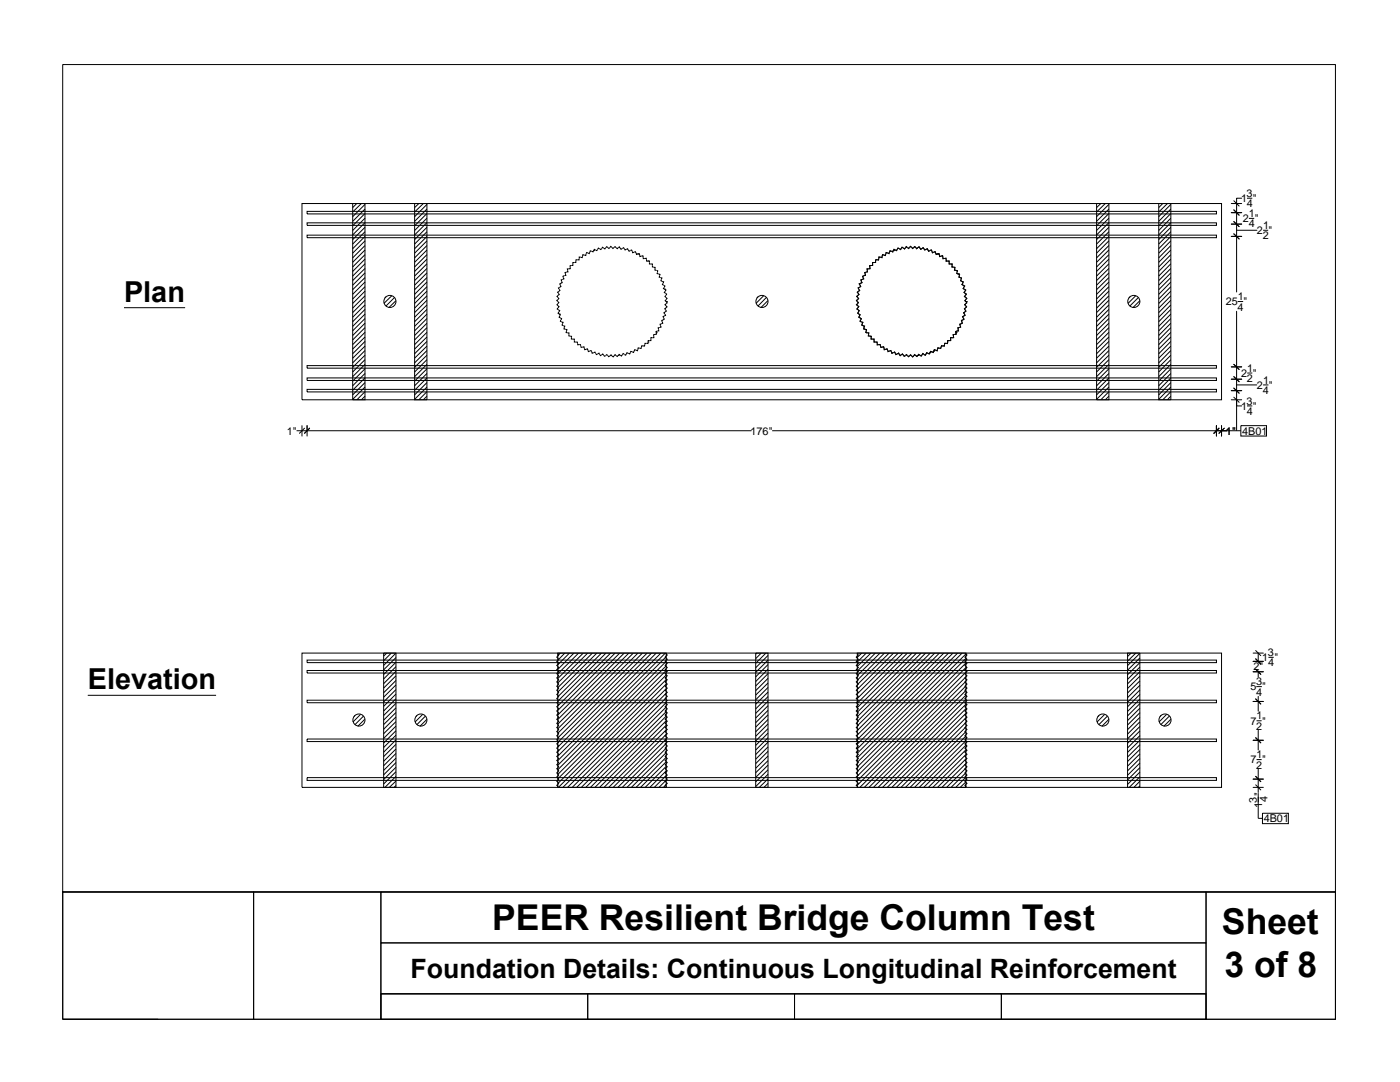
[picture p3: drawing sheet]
<svg xmlns="http://www.w3.org/2000/svg" width="279mm" height="216mm" viewBox="0 0 279 216" stroke-linecap="round" stroke-linejoin="round" font-family="sans-serif">
<!-- layer: Outline -->
<path d="M60.3 40.6h183.5v39.2h-183.5zM60.3 130.3h183.5v26.8h-183.5z" fill="none" stroke="#000" stroke-width=".2"/>
<!-- layer: Longitudnial_Reinf -->
<g fill="none" stroke="#000" stroke-width=".2">
<path d="M247.8 39.6h-1v18.7M248.9 39.6h1M61.3 42.2h181.5v.5h-181.5zM61.3 44.5h181.5v.5h-181.5zM61.3 46.9h181.5v.5h-181.5zM245.7 42.4h2.1M245.7 40.6h2.1M245.7 44.7h2.1M245.7 47.2h2.1M246.8 45.9h4.1M249.2 43.6h1.1M252.1 45.9h1"/>
<path d="M61.3 77.7h181.5v.5h-181.5zM61.3 75.4h181.5v.5h-181.5zM61.3 73h181.5v.5h-181.5zM245.7 73.2h2.1M245.7 75.7h2.1M245.7 77.9h2.1M245.7 79.8h2.1M246.8 76.8h4M246.8 79.8v1.2h1M246.8 62.1v23.9M247 60.2h1.1M248.9 74.4h1"/>
<path d="M252.1 76.8h1M59.3 86h90.6M60.3 84.9v2.1M61.3 84.9v2.1M154.2 86h90.6M242.8 84.9v2.1M243.8 84.9v2.1M248.9 81h1M61.3 131.7h181.5v.5h-181.5zM61.3 133.8h181.5v.5h-181.5zM61.3 139.7h181.5v.5h-181.5zM250.1 140h2"/>
<path d="M250.1 134h2M250.1 132h2M250.1 130.3h2M250.7 137h1.1M251.1 130.3v1.8M251.1 133.9v1.2M251.1 139v2.9M253.1 131.2h1.1M61.3 155.2h181.5v.5h-181.5zM61.3 147.5h181.5v.5h-181.5zM250.1 155.5h2M250.1 157.1h2"/>
<path d="M250.1 147.7h2M250.8 151.6h1M250.8 143.8h1M251.1 153.5v4.6M251.1 145.7v4M251.1 158.3v5"/>
</g>
<!-- layer: Corrugated_Duct -->
<g fill="none" stroke="#000" stroke-width=".2">
<path d="M111.6 57.7l.1 .3-.4 .3 .3 .5-.4 .4 .3 .4-.4 .4 .4 .4-.3 .4 .4 .4-.4 .5 .5 .3-.3 .5 .2 .2M112 56.5l-.3 .2 .3 .5-.6 .3 .2 .2M112.6 55l-.3 .1 .3 .5-.6 .3 .2 .5-.3 .1M113.1 54.3l-.3 .1 .1 .6h-.3M117 50.7l-.1 .3-.6-.2-.1 .6-.6-.1v.6l-.6-.1-.1 .6h-.6v.6h-.5v.6l-.6 .1 .2 .5-.3 .1M118.5 50l.1-.2 .5 .2 .3-.5 .5 .3 .4-.5 .4 .4 .4-.5 .4 .4 .4-.4 .4 .4 .5-.4 .4 .4 .4-.4 .3 .6 .5-.4 .3 .5 .6-.3 .2 .5 .3-.1M118.5 50h.1M118.5 50l-.2 .3-.5-.2-.2 .5-.5-.2-.1 .2M125.8 50l.3-.1 .2 .5 .5-.2 .2 .6 .3-.2M127.3 50.7l.3-.1 .1 .6 .6-.2 .1 .3M127.3 50.7h.1M128.3 51.3l.1 .3 .6-.1 .1 .6h.5v.6h.6v.6l.6 .1-.1 .5h.3"/>
<path d="M129.3 52.1h.1M131 53.9l.3 .1-.1 .3M131.2 54.3l-.1 .3 .6 .2-.1 .5 .5 .2-.2 .5 .5 .2-.2 .6 .5 .3-.3 .5 .3 .1M132.7 57.7l.2 .2-.3 .4 .4 .4-.1 .2M132.7 57.7h.1M132.9 58.9l-.2 .3 .4 .3-.4 .5 .3 .2M171.8 56.5l-.3 .2 .3 .5-.5 .3 .3 .5-.5 .3 .3 .5-.4 .4 .4 .4-.5 .4 .4 .4-.4 .4 .5 .4-.4 .5 .5 .3-.3 .5 .4 .3-.2 .5 .5 .3-.1 .3M172.9 54.3l-.3 .1 .1 .6-.5 .1 .2 .5-.6 .3 .2 .5-.3 .1M176.8 50.7l-.1 .3-.6-.2-.1 .6-.6-.1-.1 .6-.5-.1-.1 .6h-.6v.6h-.5v.6l-.6 .1 .1 .5-.2 .1M178.3 50l-.1 .3-.6-.2-.2 .5-.5-.2-.1 .2M178.3 50l.1-.2 .5 .2 .3-.5 .5 .3 .3-.5 .5 .4 .4-.5 .4 .4 .4-.4 .4 .4 .5-.4 .4 .4 .4-.4 .4 .6 .4-.4 .4 .5 .5-.3 .2 .5 .3-.1M178.3 50h.1"/>
<path d="M185.6 50l.3-.1 .2 .5 .2-.1M186.4 50.3l.2-.1 .2 .6 .3-.2M187.1 50.7l.3-.1 .1 .6 .6-.2 .1 .6 .6-.1v.6h.6v.6h.6v.6l.6 .1-.1 .5 .6 .1-.1 .3M187.1 50.7h.1M191 54.3v.3l.2 .1M191.2 54.7l.3 .1-.1 .5 .5 .2-.2 .5 .5 .2-.2 .6 .5 .3-.3 .5 .5 .3-.3 .4 .5 .4-.4 .5 .4 .3-.3 .5 .2 .2M191.2 54.7h.1M111.6 62.7l.2 .1-.2 .5 .5 .3-.1 .3M111.6 62.7h.1M111.9 63.9l-.1 .2 .6 .2-.2 .6 .5 .2-.1 .3M112.6 65.3v.3l.5 .2-.1 .6h.3M113.3 66.4h.3l-.1 .6 .6 .1-.1 .6h.6v.6h.6l.1 .5h.6v.2"/>
<path d="M115.9 69.1l.1 .2 .5-.1 .2 .6 .5-.2 .2 .6 .6-.3 .2 .6 .5-.3 .3 .6 .5-.3 .2 .3M119.7 70.7l.1 .3 .5-.4 .3 .5 .3-.1M120.9 70.9l.2-.1 .4 .4 .4-.4 .5 .4 .4-.4 .4 .3 .2-.2M123.4 70.9h.1M124.6 70.7l-.2-.2-.4 .5-.4-.3-.2 .3M127.3 69.7l-.1 .3-.6-.2-.2 .5-.5-.2-.2 .5-.6-.2-.2 .5-.3-.1M128.4 69.1l-.3-.1-.1 .5-.6-.1-.1 .3M129.3 68.3h.1M130.2 67.4h-.3v.6h-.5l-.1 .6-.6-.1-.1 .6-.3-.1M131 66.4v.3l-.5 .1v.6h-.3M131 66.4h.1M131.6 65.3l-.3 .1 .2 .6-.6 .1 .1 .3"/>
<path d="M132.7 62.7l.1 .2-.5 .3 .3 .5-.5 .2 .2 .6-.6 .2 .2 .5-.3 .2M132.9 61.4l-.2 .2 .3 .5-.5 .3 .2 .3M133 60.2h.1M133 60.2l.2 .2-.5 .4 .4 .4-.2 .2M171.7 63.9l-.1 .2 .6 .2-.2 .6 .5 .2-.1 .3M172.5 65.3l-.1 .3 .5 .2-.1 .6h.3M173.1 66.4h.3l-.1 .6 .6 .1-.1 .6h.6v.6h.6l.1 .5h.6v.2M175.7 69.1l.1 .2 .5-.1 .2 .6 .5-.2 .2 .6 .6-.3 .2 .6 .3-.1M178.3 70.4l.2-.2 .3 .6 .6-.3 .1 .3M179.5 70.7l.1 .3 .5-.4 .4 .5 .2-.1M180.7 70.9l.2-.1 .4 .4 .4-.4 .4 .4 .4-.4 .5 .3 .2-.2M183.2 70.9h.1"/>
<path d="M184.4 70.7l-.2-.2-.4 .5-.5-.3-.1 .3M185.6 70.4l-.2 .2-.5-.2-.2 .5-.3-.1M185.6 70.4h.1M186.3 70v.3l-.6-.2-.1 .3M186.3 70h.1M188.2 69.1l-.3-.1-.2 .5-.5-.1-.2 .6-.5-.2-.1 .2M190 67.4h-.3v.6h-.6v.6l-.6-.1v.6l-.3-.1M190.8 66.4v.3l-.6 .1 .1 .6h-.3M190.8 66.4h.1M191.2 65.7l.1 .3-.6 .1 .1 .3M191.5 65.3l-.3 .1v.3M192.8 60.2h.1"/>
<path d="M192.8 60.2l.1 .2-.4 .4 .4 .4-.4 .4 .3 .5-.5 .3 .3 .5-.5 .3 .3 .5-.5 .2 .2 .6-.6 .2 .2 .5-.2 .2M111.3 130.3h21.7v26.8h-21.7zM111.3 136.3l.2 .2-.4 .4 .4 .4-.4 .4 .4 .4-.4 .5 .4 .4-.4 .4 .4 .4-.4 .4 .4 .4-.4 .4 .4 .4-.4 .5 .4 .4-.4 .4 .4 .4-.4 .4 .4 .4-.4 .4 .4 .5-.4 .4 .4 .4-.4 .4 .4 .4-.4 .4 .4 .4-.4 .4 .4 .5-.4 .3 .4 .5-.2 .2M111.3 131.8l-.2 .2 .4 .3-.4 .5 .4 .4-.4 .4 .4 .4-.4 .4 .4 .4-.4 .5 .4 .4-.4 .4 .2 .2M111.3 130.3l.2 .4-.4 .4 .4 .4-.2 .3M111.8 130.3l-.5 .5M112.7 130.3l-1.4 1.5M113.7 130.3l-2.4 2.3M114.5 130.3l-3.2 3.3M115.5 130.3l-4.2 4.2M116.4 130.3l-5.1 5.1M117.3 130.3l-6 6"/>
<path d="M118.2 130.3l-6.9 6.9M119.1 130.3l-7.8 7.8M120 130.3l-8.7 8.7M120.9 130.3l-9.6 9.6M121.9 130.3l-10.6 10.6M122.8 130.3l-11.5 11.4M123.7 130.3l-12.4 12.4M124.6 130.3l-13.3 13.3M125.5 130.3l-14.2 14.2M126.4 130.3l-15.1 15.1M127.3 130.3l-16 16M128.2 130.3l-16.9 16.9"/>
<path d="M129.1 130.3l-17.8 17.8M130 130.3l-18.7 18.8M131 130.3l-19.7 19.7M131.9 130.3l-20.6 20.6M132.8 130.3l-21.5 21.5M133 130.3v.2l.2 .2-.5 .4 .5 .4-.5 .5 .5 .3-.5 .5 .5 .4-.5 .4 .5 .4-.5 .4 .5 .4-.5 .5 .5 .4-.5 .4 .5 .4-.5 .4 .5 .4-.5 .4 .5 .4-.5 .5 .5 .4-.5 .4 .5 .4-.5 .4 .5 .4-.5 .4 .5 .4-.5 .5 .5 .4-.5 .4 .3 .2M133 131l-21.7 21.7M133 132l-21.7 21.6M133 132.9l-21.7 21.6M133 133.8l-21.7 21.6M133 134.7l-21.7 21.7M133 135.6l-21.6 21.5"/>
<path d="M133 136.5l-20.7 20.6M133 137.4l-19.7 19.7M133 138.3l-18.8 18.8M133 139.2l-17.9 17.9M171.1 130.3h21.7v26.8h-21.7zM171.1 133l.2 .2-.4 .4 .4 .4-.4 .4 .4 .4-.4 .5 .4 .4-.4 .4 .4 .4-.4 .4 .4 .4-.4 .4 .4 .4-.4 .5 .4 .4-.4 .4 .4 .4-.4 .4 .4 .4-.4 .4 .4 .4-.4 .5 .4 .4-.4 .4 .4 .4-.4 .4 .4 .4-.4 .4 .4 .5-.4 .4 .4 .4-.2 .2M171.1 130.3v.2l.2 .2-.4 .4 .4 .4-.4 .5 .4 .3-.4 .5 .2 .2M172 130.3l-.9 .9M172.9 130.3l-1.8 1.8M173.8 130.3l-2.7 2.7M174.7 130.3l-3.6 3.6M175.6 130.3l-4.5 4.5"/>
<path d="M176.5 130.3l-5.4 5.4M177.4 130.3l-6.3 6.3M178.3 130.3l-7.2 7.3M179.3 130.3l-8.2 8.1M180.2 130.3l-9.1 9.1M181.1 130.3l-10 10M182 130.3l-10.9 10.9M182.9 130.3l-11.8 11.8M183.8 130.3l-12.7 12.7M184.7 130.3l-13.6 13.6M185.7 130.3l-14.6 14.5M186.5 130.3l-15.4 15.5"/>
<path d="M187.5 130.3l-16.4 16.4M188.4 130.3l-17.3 17.3M189.3 130.3l-18.2 18.2M190.2 130.3l-19.1 19.1M191.1 130.3l-20 20M192 130.3l-20.9 20.9M192.8 139.6l.2 .2-.4 .4 .4 .4-.4 .4 .4 .4-.4 .5 .4 .4-.4 .4 .4 .4-.4 .4 .4 .4-.2 .2M192.8 135.1l-.2 .2 .4 .4-.4 .4 .4 .4-.4 .4 .4 .4-.4 .4 .4 .4-.4 .5 .4 .4-.4 .4 .2 .2M192.8 130.3v.2l.2 .2-.4 .4 .4 .4-.4 .5 .4 .3-.4 .5 .4 .4-.4 .4 .4 .4-.4 .4 .4 .4-.2 .3M192.8 130.5l-21.7 21.6M192.8 131.4l-21.7 21.6M192.8 132.3l-21.7 21.6"/>
<path d="M192.8 133.2l-21.7 21.7M192.8 134.1l-21.7 21.7M192.8 135.1l-21.7 21.6M192.8 135.9l-21.2 21.2M192.8 136.9l-20.3 20.2M192.8 137.8l-19.4 19.3M192.8 138.7l-18.5 18.4M192.8 139.6l-17.6 17.5M111.3 153.6l.2 .2-.4 .4 .4 .5-.4 .3 .4 .5-.4 .4 .4 .4-.4 .4 .2 .4M111.3 149.1l-.2 .2 .4 .4-.4 .4 .4 .4-.4 .4 .4 .5-.4 .3 .4 .5-.4 .4 .4 .4-.4 .4 .2 .2M133 155.7l-.3 .2 .5 .4-.5 .4 .3 .4M133 151.1l.2 .3-.5 .3 .5 .5-.5 .4 .5 .4-.5 .4 .5 .4-.5 .4 .5 .5-.5 .3 .5 .5-.2 .2"/>
<path d="M133 142.9l.2 .2-.5 .4 .5 .4-.5 .4 .5 .5-.5 .4 .5 .4-.5 .4 .5 .4-.5 .4 .5 .4-.5 .4 .5 .5-.5 .3 .5 .5-.5 .4 .5 .4-.5 .4 .5 .4-.5 .4 .3 .2M133 140.2l-17 16.9M133 141.1l-16.1 16M133 142l-15.2 15.1M133 142.9l-14.3 14.2M133 143.8l-13.3 13.3M133 144.7l-12.4 12.4M133 145.6l-11.5 11.5M133 146.5l-10.6 10.6M133 147.5l-9.7 9.6M133 148.4l-8.8 8.7M133 149.3l-7.9 7.8"/>
<path d="M133 150.2l-7 6.9M133 151.1l-6.1 6M133 152l-5.2 5.1M133 152.9l-4.2 4.2M133 153.8l-3.3 3.3M133 154.7l-2.4 2.4M133 155.7l-1.5 1.4M133 156.6l-.6 .5M171.1 154.9l-.2 .1 .4 .5-.4 .4 .4 .4-.4 .4 .2 .4M171.1 150.3l.2 .2-.4 .4 .4 .5-.4 .3 .4 .5-.4 .4 .4 .4-.4 .4 .4 .4-.4 .4 .4 .5-.2 .2M171.1 146.6l-.2 .2 .4 .4-.4 .4 .4 .5-.4 .3 .4 .5-.4 .4 .4 .4-.4 .4 .2 .2M171.1 145.8l-.2 .2 .4 .4-.2 .2"/>
<path d="M192.8 152.4l-.2 .2 .4 .4-.4 .4 .4 .4-.4 .4 .4 .5-.4 .3 .4 .5-.4 .4 .4 .4-.4 .4 .2 .4M192.8 144.1l-.2 .2 .4 .5-.4 .4 .4 .4-.4 .4 .4 .4-.4 .4 .4 .4-.4 .4 .4 .5-.4 .3 .4 .5-.4 .4 .4 .4-.4 .4 .4 .4-.4 .4 .4 .5-.4 .3 .4 .5-.2 .2M192.8 140.5l-16.7 16.6M192.8 141.4l-15.7 15.7M192.8 142.3l-14.8 14.8M192.8 143.2l-13.9 13.9M192.8 144.2l-13 12.9M192.8 145l-12.1 12.1M192.8 146l-11.2 11.1M192.8 146.9l-10.3 10.2M192.8 147.8l-9.3 9.3M192.8 148.7l-8.5 8.4"/>
<path d="M192.8 149.6l-7.5 7.5M192.8 150.6l-6.6 6.5M192.8 151.4l-5.7 5.7M192.8 152.4l-4.8 4.7M192.8 153.3l-3.9 3.8M192.8 154.2l-3 2.9M192.8 155.1l-2.1 2M192.8 156l-1.2 1.1M192.8 156.9l-.2 .2"/>
</g>
<!-- layer: 0 -->
<g fill="none" stroke="#000" stroke-width=".2">
<path d="M246.2 41.9l1.1 1M246.2 40.1l1.1 1M246.2 44.2l1.1 1M246.2 46.7l1.1 1M246.2 72.7l1.1 1M246.2 75.2l1.1 1M246.2 77.4l1.1 1.1M246.2 79.3l1.1 1M60.8 85.4l-1 1.1M61.8 85.4l-1 1.1M243.3 85.4l-1 1.1M243.8 86h3.8"/>
<path d="M244.3 85.4l-1 1.1M247.6 84.9h5.2v2.1h-5.2zM250.6 139.5l1 1M250.6 133.5l1 1M250.6 131.5l1 1M250.6 129.8l1 1M250.6 154.9l1 1.1M250.6 156.6l1 1M250.6 147.2l1 1M251.1 163.3h.9M252 162.3h5.1v2.1h-5.1z"/>
</g>
<!-- layer: Annotations -->
<g fill="none" stroke="#000" stroke-width=".2">
<path d="M24.8 61.4h12.1M17.5 138.7h25.6M12.5 178h254v25.4h-254zM12.5 178h38.1v25.4h-38.1zM50.6 178h25.4v25.4h-25.4zM76 178h164.7v10.1h-164.7zM240.7 178h25.8v25.4h-25.8zM76 188.1h164.7v10.2h-164.7zM76 198.3h164.7v5.1h-164.7zM76 198.3h41.3v5.1h-41.3zM117.3 198.3h41.3v5.1h-41.3zM158.6 198.3h41.2v5.1h-41.2z"/>
<path d="M199.8 198.3h40.9v5.1h-40.9z"/>
</g>
<!-- layer: PVC-Ducts -->
<g fill="none" stroke="#000" stroke-width=".2">
<path d="M70.4 40.6h2.4v39.2h-2.4zM71.2 40.6l-.8 .8M72.1 40.6l-1.7 1.7M72.8 40.8l-2.4 2.4M72.8 41.7l-2.4 2.5M72.8 42.6l-2.4 2.5M72.8 43.5l-2.4 2.5M72.8 44.4l-2.4 2.5M72.8 45.4l-2.4 2.4M72.8 46.2l-2.4 2.5M72.8 47.2l-2.4 2.4M72.8 48.1l-2.4 2.4"/>
<path d="M72.8 49l-2.4 2.4M72.8 49.9l-2.4 2.4M72.8 50.8l-2.4 2.5M72.8 51.7l-2.4 2.5M72.8 52.6l-2.4 2.5M72.8 53.6l-2.4 2.4M72.8 54.5l-2.4 2.4M72.8 55.4l-2.4 2.4M72.8 56.3l-2.4 2.4M72.8 57.2l-2.4 2.5M72.8 58.1l-2.4 2.5M72.8 59l-2.4 2.5"/>
<path d="M72.8 59.9l-2.4 2.5M77 59.2l-.2 .3M78.2 59l-1.6 1.6M78.7 59.4l-1.7 1.7M82.7 40.6h2.5v39.2h-2.5zM83.6 40.6l-.9 .8M84.5 40.6l-1.8 1.7M85.2 40.8l-2.5 2.4M85.2 41.7l-2.5 2.5M85.2 42.6l-2.5 2.5M85.2 43.5l-2.5 2.5M85.2 44.4l-2.5 2.5"/>
<path d="M85.2 45.4l-2.5 2.4M85.2 46.2l-2.5 2.5M85.2 47.2l-2.5 2.4M85.2 48.1l-2.5 2.4M85.2 49l-2.5 2.4M85.2 49.9l-2.5 2.4M85.2 50.8l-2.5 2.5M85.2 51.7l-2.5 2.5M85.2 52.6l-2.5 2.5M85.2 53.6l-2.5 2.4M85.2 54.5l-2.5 2.4M85.2 55.4l-2.5 2.4"/>
<path d="M85.2 56.3l-2.5 2.4M85.2 57.2l-2.5 2.5M85.2 58.1l-2.5 2.5M85.2 59l-2.5 2.5M85.2 59.9l-2.5 2.5M151.3 59.2l-.2 .3M152.4 59l-1.5 1.6M152.9 59.4l-1.7 1.7M218.8 40.6h2.5v39.2h-2.5zM219.7 40.6l-.9 .8M220.6 40.6l-1.8 1.7M221.3 40.8l-2.5 2.4"/>
<path d="M221.3 41.7l-2.5 2.5M221.3 42.6l-2.5 2.5M221.3 43.5l-2.5 2.5M221.3 44.4l-2.5 2.5M221.3 45.4l-2.5 2.4M221.3 46.2l-2.5 2.5M221.3 47.2l-2.5 2.4M221.3 48.1l-2.5 2.4M221.3 49l-2.5 2.4M221.3 49.9l-2.5 2.4M221.3 50.8l-2.5 2.5M221.3 51.7l-2.5 2.5"/>
<path d="M221.3 52.6l-2.5 2.5M221.3 53.6l-2.5 2.4M221.3 54.5l-2.5 2.4M221.3 55.4l-2.5 2.4M221.3 56.3l-2.5 2.4M221.3 57.2l-2.5 2.5M221.3 58.1l-2.5 2.5M221.3 59l-2.5 2.5M221.3 59.9l-2.5 2.5M225.5 59.2l-.2 .3M226.6 59l-1.5 1.6M227.2 59.4l-1.7 1.7"/>
<path d="M231.3 40.6h2.4v39.2h-2.4zM232.1 40.6l-.8 .8M233 40.6l-1.7 1.7M233.7 40.8l-2.4 2.4M233.7 41.7l-2.4 2.5M233.7 42.6l-2.4 2.5M233.7 43.5l-2.4 2.5M233.7 44.4l-2.4 2.5M233.7 45.4l-2.4 2.4M233.7 46.2l-2.4 2.5M233.7 47.2l-2.4 2.4M233.7 48.1l-2.4 2.4"/>
<path d="M233.7 49l-2.4 2.4M233.7 49.9l-2.4 2.4M233.7 50.8l-2.4 2.5M233.7 51.7l-2.4 2.5M233.7 52.6l-2.4 2.5M233.7 53.6l-2.4 2.4M233.7 54.5l-2.4 2.4M233.7 55.4l-2.4 2.4M233.7 56.3l-2.4 2.4M233.7 57.2l-2.4 2.5M233.7 58.1l-2.4 2.5M233.7 59l-2.4 2.5"/>
<path d="M233.7 59.9l-2.4 2.5M72.8 60.8l-2.4 2.5M72.8 61.7l-2.4 2.5M72.8 62.7l-2.4 2.4M72.8 63.6l-2.4 2.4M72.8 64.5l-2.4 2.4M72.8 65.4l-2.4 2.4M72.8 66.3l-2.4 2.5M72.8 67.2l-2.4 2.5M72.8 68.1l-2.4 2.5M72.8 69.1l-2.4 2.4M72.8 69.9l-2.4 2.5"/>
<path d="M72.8 70.9l-2.4 2.4M72.8 71.8l-2.4 2.4M72.8 72.7l-2.4 2.5M72.8 73.6l-2.4 2.4M72.8 74.5l-2.4 2.5M72.8 75.4l-2.4 2.5M72.8 76.3l-2.4 2.5M72.8 77.2l-2.4 2.5M72.8 78.2l-1.6 1.6M72.8 79.1l-.7 .7M79 60l-1.4 1.4M85.2 60.8l-2.5 2.5"/>
<path d="M85.2 61.7l-2.5 2.5M85.2 62.7l-2.5 2.4M85.2 63.6l-2.5 2.4M85.2 64.5l-2.5 2.4M85.2 65.4l-2.5 2.4M85.2 66.3l-2.5 2.5M85.2 67.2l-2.5 2.5M85.2 68.1l-2.5 2.5M85.2 69.1l-2.5 2.4M85.2 69.9l-2.5 2.5M85.2 70.9l-2.5 2.4M85.2 71.8l-2.5 2.4"/>
<path d="M85.2 72.7l-2.5 2.5M85.2 73.6l-2.5 2.4M85.2 74.5l-2.5 2.5M85.2 75.4l-2.5 2.5M85.2 76.3l-2.5 2.5M85.2 77.2l-2.5 2.5M85.2 78.2l-1.6 1.6M85.2 79.1l-.7 .7M153.2 60l-1.4 1.4M221.3 66.3l-2.5 2.5M221.3 78.2l-1.6 1.6M221.3 60.8l-2.5 2.5"/>
<path d="M221.3 61.7l-2.5 2.5M221.3 62.7l-2.5 2.4M221.3 63.6l-2.5 2.4M221.3 64.5l-2.5 2.4M221.3 65.4l-2.5 2.4M221.3 67.2l-2.5 2.5M221.3 68.1l-2.5 2.5M221.3 69.1l-2.5 2.4M221.3 69.9l-2.5 2.5M221.3 70.9l-2.5 2.4M221.3 71.8l-2.5 2.4M221.3 72.7l-2.5 2.5"/>
<path d="M221.3 73.6l-2.5 2.4M221.3 74.5l-2.5 2.5M221.3 75.4l-2.5 2.5M221.3 76.3l-2.5 2.5M221.3 77.2l-2.5 2.5M221.3 79.1l-.7 .7M227.5 60l-1.4 1.4M233.7 60.8l-2.4 2.5M233.7 61.7l-2.4 2.5M233.7 62.7l-2.4 2.4M233.7 63.6l-2.4 2.4M233.7 64.5l-2.4 2.4"/>
<path d="M233.7 65.4l-2.4 2.4M233.7 66.3l-2.4 2.5M233.7 67.2l-2.4 2.5M233.7 68.1l-2.4 2.5M233.7 69.1l-2.4 2.4M233.7 69.9l-2.4 2.5M233.7 70.9l-2.4 2.4M233.7 71.8l-2.4 2.4M233.7 72.7l-2.4 2.5M233.7 73.6l-2.4 2.4M233.7 74.5l-2.4 2.5M233.7 75.4l-2.4 2.5"/>
<path d="M233.7 76.3l-2.4 2.5M233.7 77.2l-2.4 2.5M233.7 78.2l-1.6 1.6M233.7 79.1l-.7 .7M76.6 130.3h2.4v26.8h-2.4zM77.2 130.3l-.6 .6M78.1 130.3l-1.5 1.5M79 130.3l-2.4 2.5M79 131.2l-2.4 2.5M79 132.1l-2.4 2.5M79 133l-2.4 2.5M79 134l-2.4 2.4"/>
<path d="M79 134.8l-2.4 2.5M79 135.8l-2.4 2.4M79 136.7l-2.4 2.4M79 137.6l-2.4 2.5M79 138.5l-2.4 2.4M79 139.4l-2.4 2.5M150.8 130.3h2.5v26.8h-2.5zM151 130.3l-.2 .2M151.9 130.3l-1.1 1.1M152.9 130.3l-2.1 2M153.3 130.8l-2.5 2.4M153.3 131.7l-2.5 2.5"/>
<path d="M153.3 132.6l-2.5 2.5M153.3 133.5l-2.5 2.5M153.3 134.4l-2.5 2.5M153.3 135.4l-2.5 2.4M153.3 136.3l-2.5 2.4M153.3 137.2l-2.5 2.4M153.3 138.1l-2.5 2.4M153.3 139l-2.5 2.4M153.3 139.9l-2.5 2.4M225 130.3h2.5v26.8h-2.5zM225.7 130.3l-.7 .7M226.7 130.3l-1.7 1.6"/>
<path d="M227.5 130.4l-2.5 2.4M227.5 131.3l-2.5 2.4M227.5 132.2l-2.5 2.4M227.5 133.1l-2.5 2.5M227.5 134l-2.5 2.5M227.5 134.9l-2.5 2.5M227.5 135.9l-2.5 2.4M227.5 136.8l-2.5 2.4M227.5 137.7l-2.5 2.4M227.5 138.6l-2.5 2.4M227.5 139.5l-2.5 2.5M70.9 142.8l-.3 .2"/>
<path d="M72 142.6l-1.6 1.5M72.5 142.9l-1.7 1.7M72.8 143.5l-1.4 1.4M79 140.3l-2.4 2.5M79 141.2l-2.4 2.5M79 142.2l-2.4 2.4M79 143.1l-2.4 2.4M79 144l-2.4 2.4M79 144.9l-2.4 2.4M79 145.8l-2.4 2.5M79 146.7l-2.4 2.5M79 147.6l-2.4 2.5"/>
<path d="M79 148.5l-2.4 2.5M79 149.5l-2.4 2.4M79 150.3l-2.4 2.5M79 151.3l-2.4 2.4M79 152.2l-2.4 2.4M79 153.1l-2.4 2.4M79 154l-2.4 2.4M79 154.9l-2.2 2.2M79 155.8l-1.3 1.3M79 156.7l-.4 .4M83.2 142.8l-.2 .2M84.4 142.6l-1.6 1.5"/>
<path d="M84.9 142.9l-1.7 1.7M85.2 143.5l-1.4 1.4M153.3 140.8l-2.5 2.5M153.3 141.7l-2.5 2.5M153.3 142.6l-2.5 2.5M153.3 143.6l-2.5 2.4M153.3 144.5l-2.5 2.4M153.3 145.4l-2.5 2.4M153.3 146.3l-2.5 2.4M153.3 147.2l-2.5 2.5M153.3 148.1l-2.5 2.5M153.3 149l-2.5 2.5"/>
<path d="M153.3 149.9l-2.5 2.5M153.3 150.8l-2.5 2.5M153.3 151.8l-2.5 2.4M153.3 152.7l-2.5 2.4M153.3 153.6l-2.5 2.4M153.3 154.5l-2.5 2.4M153.3 155.4l-1.8 1.7M153.3 156.3l-.8 .8M219.4 142.8l-.3 .2M220.5 142.6l-1.6 1.5M221 142.9l-1.7 1.7M221.3 143.5l-1.4 1.4"/>
<path d="M227.5 140.4l-2.5 2.4M227.5 141.3l-2.5 2.5M227.5 142.2l-2.5 2.5M227.5 143.1l-2.5 2.5M227.5 144l-2.5 2.5M227.5 145l-2.5 2.4M227.5 145.9l-2.5 2.4M227.5 146.8l-2.5 2.4M227.5 147.7l-2.5 2.4M227.5 148.6l-2.5 2.5M227.5 149.5l-2.5 2.4M227.5 150.4l-2.5 2.5"/>
<path d="M227.5 151.4l-2.5 2.4M227.5 152.2l-2.5 2.5M227.5 153.2l-2.5 2.4M227.5 154.1l-2.5 2.4M227.5 155l-2.1 2.1M227.5 155.9l-1.2 1.2M227.5 156.8l-.3 .3M231.7 142.8l-.2 .2M232.8 142.6l-1.5 1.5M233.4 142.9l-1.8 1.7M233.7 143.5l-1.4 1.4"/>
<circle cx="77.8" cy="60.1" r="1.21"/>
<circle cx="152.1" cy="60.1" r="1.21"/>
<circle cx="226.3" cy="60.1" r="1.21"/>
<circle cx="71.6" cy="143.7" r="1.21"/>
<circle cx="84" cy="143.7" r="1.21"/>
<circle cx="220.1" cy="143.7" r="1.21"/>
<circle cx="232.5" cy="143.7" r="1.21"/>
</g>
<!-- layer: Dimensions -->
<path d="M12.5 12.9h254v165.1h-254z" fill="none" stroke="#000" stroke-width=".2"/>
<!-- layer: Callout_Annoations -->
<path d="M12.5 203.4h19.1" fill="none" stroke="#000" stroke-width=".2"/>
<g font-size="7.1">
<text x="98.2" y="185.6">PEER Resilient Bridge Column Test</text>
<text x="243.9" y="186.4">Sheet</text>
<text x="244.4" y="194.9">3 of 8</text>
</g>
<g font-size="5.8">
<text x="24.8" y="60.2">Plan</text>
<text x="17.5" y="137.5">Elevation</text>
</g>
<text font-size="5.3" x="81.9" y="195.1">Foundation Details: Continuous Longitudinal Reinforcement</text>
<g font-size="2.2">
<text x="247.7" y="40.3">1 &quot;</text>
<text x="248.8" y="39.3">3</text>
<text x="248.8" y="41.4">4</text>
<text x="248.1" y="44.3">2 &quot;</text>
<text x="249.2" y="45.4">4</text>
<text x="249.2" y="43.3">1</text>
<text x="250.9" y="46.7">2 &quot;</text>
<text x="252" y="47.8">2</text>
<text x="252.1" y="45.7">1</text>
<text x="247" y="59.9">1</text>
<text x="244.6" y="60.9">25 &quot;</text>
<text x="247" y="62">4</text>
<text x="247.7" y="75.2">2 &quot;</text>
<text x="248.8" y="76.3">2</text>
<text x="248.9" y="74.2">1</text>
<text x="250.9" y="77.6">2 &quot;</text>
<text x="252.1" y="76.6">1</text>
<text x="247.7" y="81.8">1 &quot;</text>
<text x="248.8" y="80.7">3</text>
<text x="248.8" y="82.8">4</text>
<text x="252" y="78.6">4</text>
<text x="57.3" y="86.8">1&quot;</text>
<text x="149.8" y="86.7">176&quot;</text>
<text x="244.7" y="86.8">1&quot;</text>
<text x="247.9" y="86.7">4B01</text>
<text x="251.9" y="131.9">1 &quot;</text>
<text x="253.1" y="130.9">3</text>
<text x="249.5" y="137.8">5 &quot;</text>
<text x="250.1" y="133.8">2&quot;</text>
<text x="250.7" y="136.8">3</text>
<text x="253.1" y="132.9">4</text>
<text x="250.7" y="138.8">4</text>
<text x="250.8" y="143.6">1</text>
<text x="249.5" y="144.6">7 &quot;</text>
<text x="250.7" y="145.6">2</text>
<text x="249.5" y="152.3">7 &quot;</text>
<text x="250.7" y="153.4">2</text>
<text x="250.8" y="151.3">1</text>
<text x="250.9" y="160.2" transform="rotate(-90 250.9 160.2)">3</text>
<text x="251.9" y="161.3" transform="rotate(-90 251.9 161.3)">1 &quot;</text>
<text x="252.9" y="160.1" transform="rotate(-90 252.9 160.1)">4</text>
<text x="252.2" y="164.1">4B01</text>
</g>
</svg>
